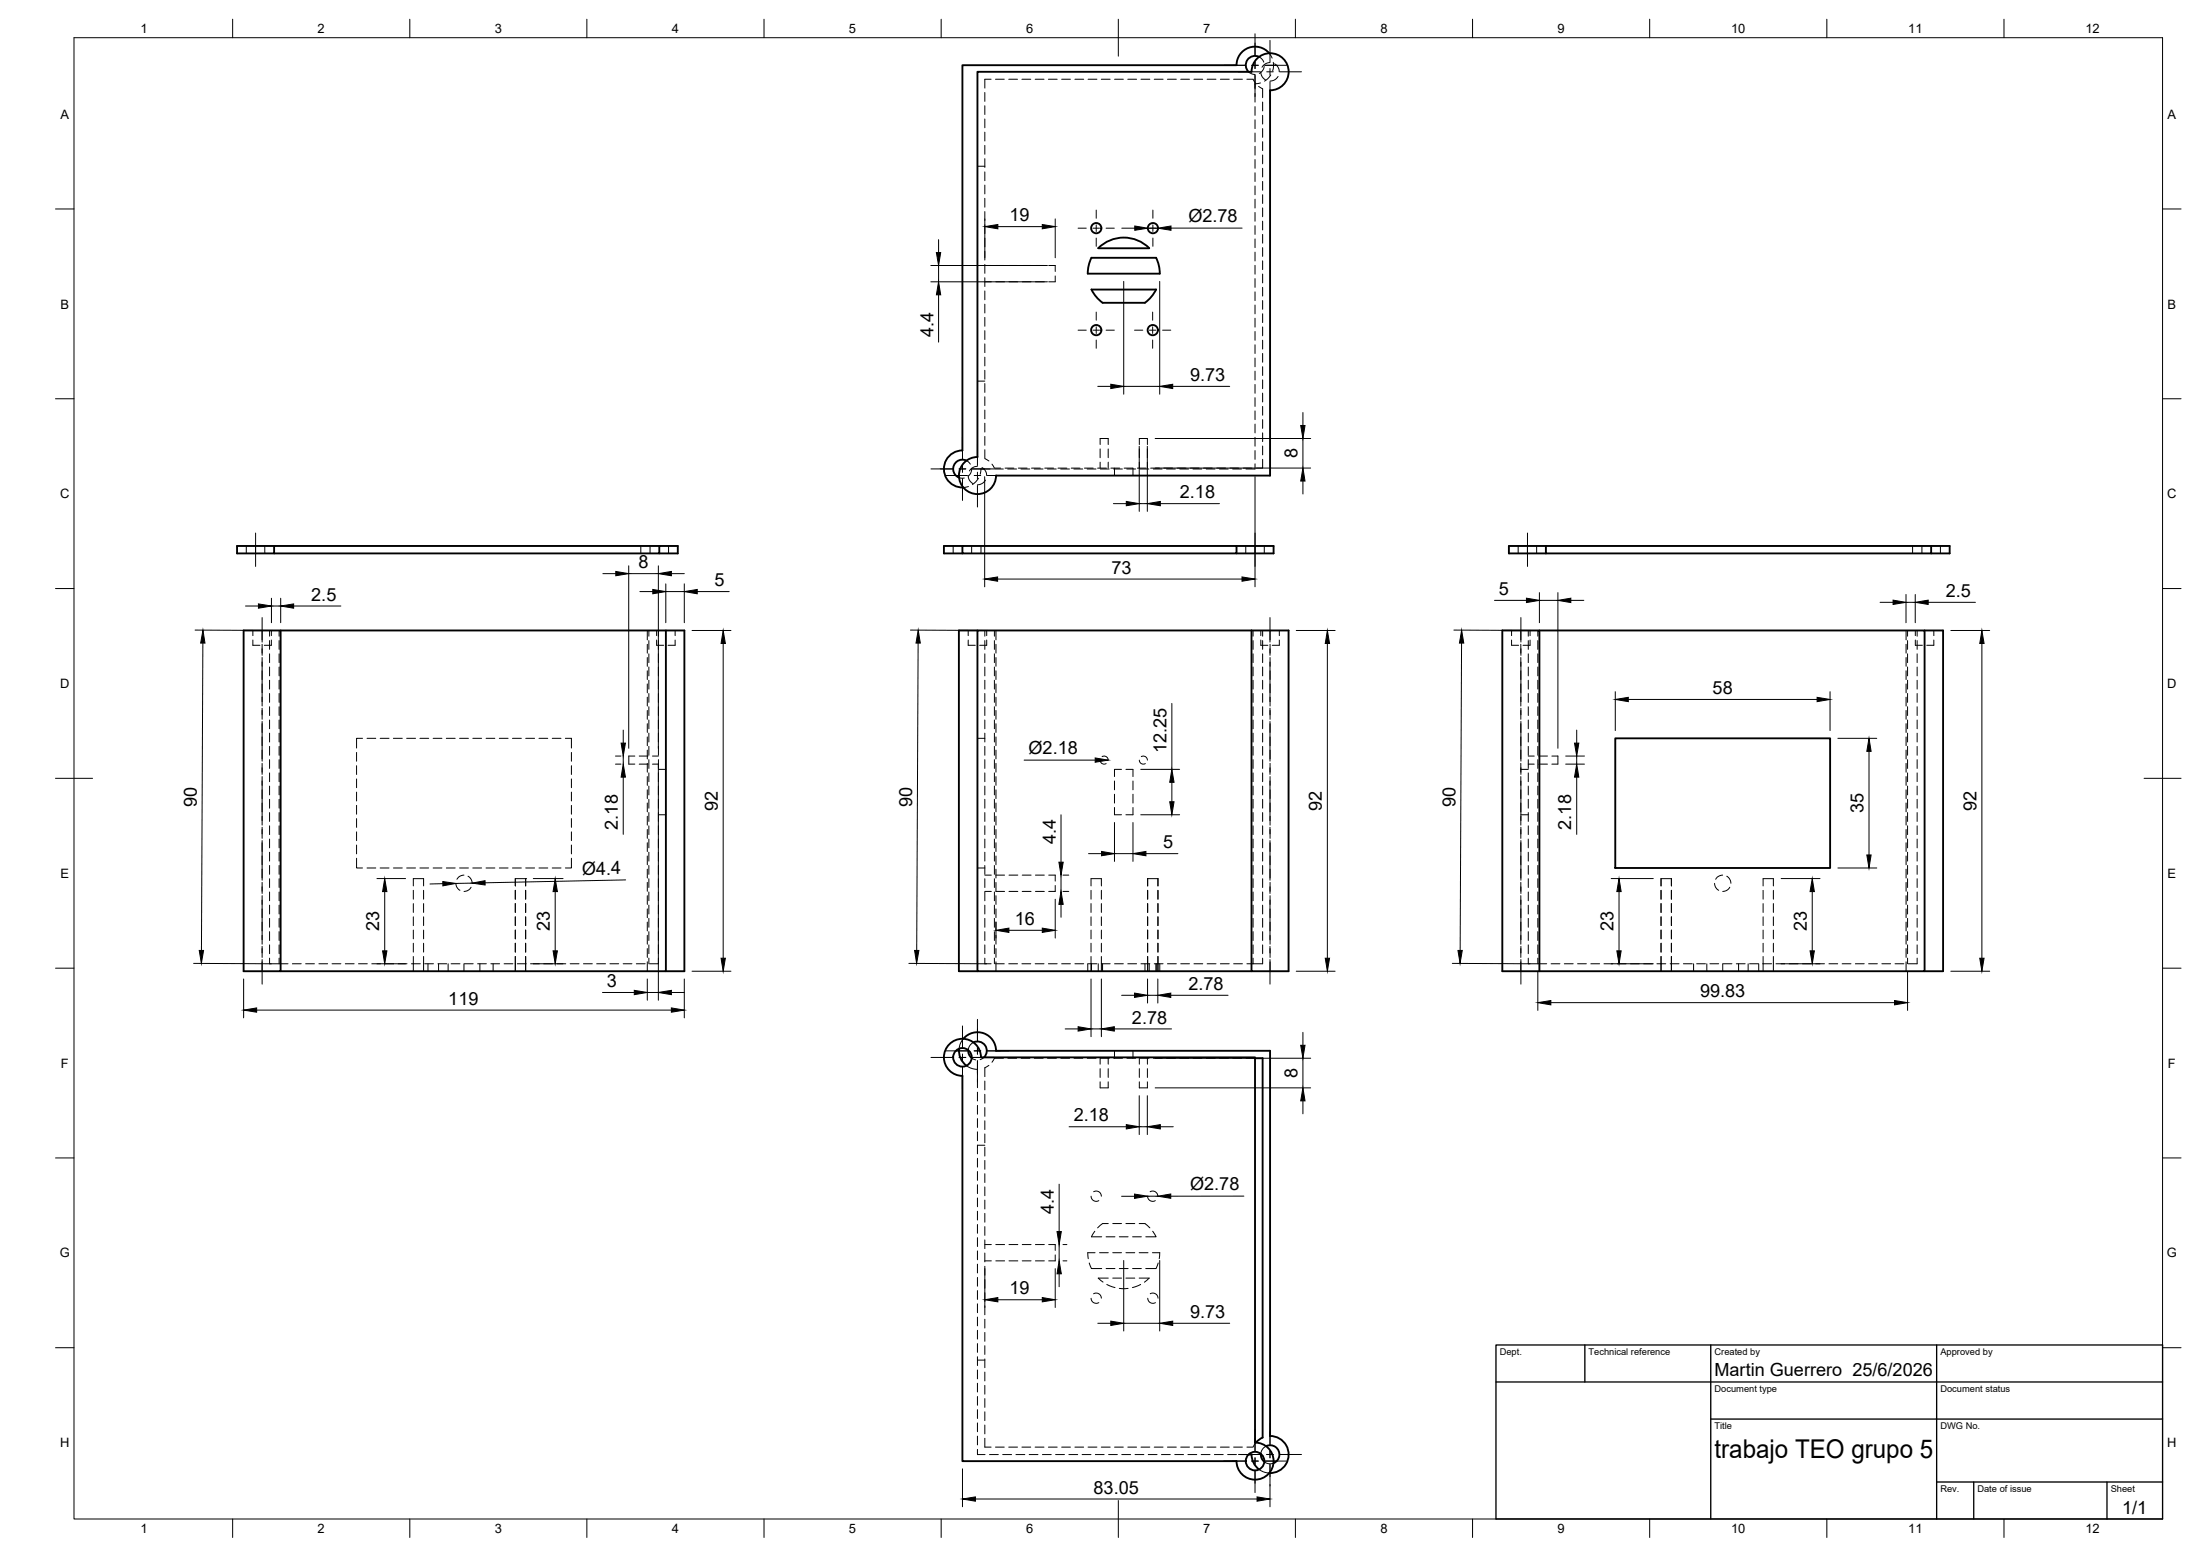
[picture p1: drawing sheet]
<svg xmlns="http://www.w3.org/2000/svg" width="594mm" height="420mm" viewBox="0 0 594 420" stroke-linecap="round" stroke-linejoin="round" font-family="sans-serif">
<!-- layer: Hidden -->
<g fill="none" stroke="#000" stroke-width=".27">
<path d="M337.1 19.4l.8 .5 1 .2M340 15.4l.7 .5 .5 .9M340.5 19.4l.3 1.3 .9 .8M341.4 17.9l-.3 1-1 .9M342.7 14.4l.8 1.3M342.9 16.9l-1.1 .3-1 1M343.8 16.8l.1 1.1-.2 1.3M344.2 17.2l1 1.1 .2 1.1M265.9 25v2.4M265.9 28.6v2.3M265.9 32.1v2.4M265.9 35.7v2.4"/>
<path d="M265.9 39.3v2.4M267.6 21.4h-1.7v2.4M268.8 21.4h2.4M272.4 21.4h2.4M275.9 21.4h2.4M279.5 21.4h2.4M283.1 21.4h2.4M286.7 21.4h2.4M290.3 21.4h2.3M293.8 21.4h2.4M297.4 21.4h2.4M301 21.4h2.3"/>
<path d="M304.5 21.4h2.4M308.1 21.4h2.4M311.7 21.4h2.4M315.3 21.4h2.3M318.8 21.4h2.4M322.4 21.4h2.4M326 21.4h2.4M329.5 21.4h2.4M333.1 21.4h2.4M336.7 21.4h1.7l.6 1.1M338.9 25.2v2.4M338.9 28.8v2.4"/>
<path d="M338.9 32.3v2.4M338.9 35.9v2.4M338.9 39.5v2.4M339.9 23.3l1.1 .7v2.4M340.4 22.4l-1.5 .2v1.4M341 27.6v2.4M341 31.1v2.4M341 34.7v2.4M341 38.3v2.4M343.2 20.3l-.9 1-.8 .6M345.1 20.6l-.8 .9-1.3 .4M263.9 44.9h2"/>
<path d="M265.9 42.8v2.4M265.9 46.4v2.4M265.9 50v2.4M265.9 53.6v2.3M265.9 57.1v2.4M338.9 43.1v2.3M338.9 46.7v2.3M338.9 50.2v2.4M338.9 53.8v2.4M338.9 57.4v2.3M341 41.8v2.4M341 45.4v2.4"/>
<path d="M341 49v2.4M341 52.6v2.3M341 56.1v2.4M341 59.7v2.4M265.9 60.7v2.4M265.9 64.3v2.4M265.9 67.8v2.4M265.9 71.4v2.4M265.9 75v2.4M265.9 78.6v2.3M265.9 71.7h1.8M265.9 76.1h1.8"/>
<path d="M268.9 71.7h2.4M268.9 76.1h2.4M272.5 71.7h2.3M272.5 76.1h2.3M276 71.7h2.4M276 76.1h2.4M279.6 71.7h2.4M279.6 76.1h2.4M283.2 71.7h1.7v1.6M284.9 74.5v1.6h-1.7M338.9 60.9v2.4M338.9 64.5v2.4"/>
<path d="M338.9 68.1v2.4M338.9 71.6v2.4M338.9 75.2v2.4M338.9 78.8v2.4M341 63.3v2.4M341 66.9v2.3M341 70.4v2.4M341 74v2.4M341 77.6v2.3M265.9 82.1v2.4M265.9 85.7v2.4M265.9 89.3v2.4"/>
<path d="M265.9 92.9v2.3M265.9 96.4v2.4M265.9 100v2.4M338.9 82.4v2.4M338.9 85.9v2.4M338.9 89.5v2.4M338.9 93.1v2.4M338.9 96.7v2.3M341 81.2v2.3M341 84.7v2.4M341 88.3v2.4M341 91.9v2.4"/>
<path d="M341 95.4v2.4M341 99v2.4M263.9 102.9h2M265.9 103.6v2.4M265.9 107.1v2.4M265.9 110.7v2.4M265.9 114.3v2.4M265.9 117.9v2.3M338.9 100.2v2.4M338.9 103.8v2.4M338.9 107.4v2.3M338.9 111v2.3"/>
<path d="M338.9 114.5v2.4M338.9 118.1v2.4M341 102.6v2.4M341 106.2v2.3M341 109.7v2.4M341 113.3v2.4M341 116.9v2.4M259 129l1.4 .1M261 124.4l1 .9M261.5 128.4l.3 1.3 .9 .9M261.5 131.4l-1.4 .2M262.4 126.5l-.3 1.3-.6 .8"/>
<path d="M263.9 125.9l-1.1 .3-1 1M264.2 129.1l-1.6 1.8M265.2 126.2l1 1.1 .2 1.1M265.9 121.4v2.4l1.1 .7M266.1 129.6l-.8 .9-1.4 .4M267.4 126.6h-2.5l-.2 1.5M267.9 125.3l.6 1.1h1.7M268.6 126.6h2.3M271.4 126.4h2.4M272.1 126.6h2.4M275 126.4h2.3M275.7 126.6h2.4"/>
<path d="M278.5 126.4h2.4M279.3 126.6h2.4M282.1 126.4h2.4M282.9 126.6h2.3M285.7 126.4h2.4M286.4 126.6h2.4M289.3 126.4h2.3M290 126.6h2.4M292.8 126.4h2.4M293.6 126.6h2.4M296.4 126.4h2.4M297.1 120v-1.6h2.2v1.6"/>
<path d="M297.1 121.2v2.4M297.1 124.8v1.6M297.1 126.6h2.4M299.3 121.2v2.4M299.3 124.8v1.6M300 126.4h2.4M300.7 126.6h2.4M300.9 126.4v2M303.6 126.4h2.3v2M304.3 126.6h2.4M307.1 126.4h2.4M307.7 120v-1.6h2.1v1.6"/>
<path d="M307.7 121.2v2.4M307.7 124.8v1.6M307.8 126.6h2.4M309.8 121.2v2.4M309.8 124.8v1.6M310.7 126.4h2.4M311.4 126.6h2.4M314.3 126.4h2.4M315 126.6h2.4M317.8 126.4h2.4M318.6 126.6h2.4M321.4 126.4h2.4"/>
<path d="M322.1 126.6h2.4M325 126.4h2.4M325.7 126.6h2.4M328.5 126.4h2.4M329.3 126.6h2.4M332.1 126.4h2.4M332.9 126.6h2.3M335.7 126.4h2.4M338.9 121.7v2.3M338.9 125.2v1.4h-2.5M341 124v2.4h-1.7M341 120.4v2.4"/>
<path d="M66.5 147.4v2M69 147.4v2M71.5 147.4v2M173 147.4v2M175.5 147.4v2M180.5 147.4v2M257.4 147.4v2M262.4 147.4v2M264.9 147.4v2M336.4 147.4v2M338.9 147.4v2M341.4 147.4v2"/>
<path d="M410 147.4v2M412.5 147.4v2M415 147.4v2M516.5 147.4v2M519 147.4v2M524 147.4v2M68.3 172.8v1.4h1.9M68.3 170.2v1.4M70.8 170.2v2.6M70.8 174v2.4M70.8 177.5v2.4M72.8 170.2v1.6"/>
<path d="M72.8 173v2.3M72.8 176.6v2.3M73.3 172.8v1.4h-1.9M73.3 170.2v1.4M75.4 170.2v1.6M75.4 173v2.3M75.4 176.6v2.3M174.8 170.2v2.6M174.8 174v2.4M174.8 177.5v2.4M175.2 170.2v1.6M175.2 173v2.3"/>
<path d="M175.2 176.6v2.3M177.3 172.8v1.4h1.9M177.3 170.2v1.4M177.8 170.2v1.6M177.8 173v2.3M177.8 176.6v2.3M182.3 172.8v1.4h-1.9M182.3 170.2v1.4M261.5 172.8v1.4h1.9M261.5 170.2v1.4M265.9 170.2v1.6M265.9 173v2.3"/>
<path d="M265.9 176.6v2.3M266.4 172.8v1.4h-1.9M266.4 170.2v1.4M268.5 170.2v1.6M268.5 173v2.3M268.5 176.6v2.3M268.9 170.2v2.6M268.9 174v2.4M268.9 177.5v2.4M338.4 170.2v1.6M338.4 173v2.3M338.4 176.6v2.3"/>
<path d="M340.5 172.8v1.4h1.9M340.5 170.2v1.4M341 170.2v1.6M341 173v2.3M341 176.6v2.3M343 170.2v2.6M343 174v2.4M343 177.5v2.4M345.5 172.8v1.4h-1.9M345.5 170.2v1.4M408.2 172.8v1.4h1.9M408.2 170.2v1.4"/>
<path d="M410.7 170.2v2.6M410.7 174v2.4M410.7 177.5v2.4M412.7 170.2v1.6M412.7 173v2.3M412.7 176.6v2.3M413.2 172.8v1.4h-1.9M413.2 170.2v1.4M415.3 170.2v1.6M415.3 173v2.3M415.3 176.6v2.3M514.7 170.2v2.6"/>
<path d="M514.7 174v2.4M514.7 177.5v2.4M515.1 170.2v1.6M515.1 173v2.3M515.1 176.6v2.3M517.2 172.8v1.4h1.9M517.2 170.2v1.4M517.7 170.2v1.6M517.7 173v2.3M517.7 176.6v2.3M522.2 172.8v1.4h-1.9M522.2 170.2v1.4"/>
<path d="M70.8 181.1v2.4M70.8 184.7v2.4M70.8 188.3v2.3M70.8 191.8v2.4M70.8 195.4v2.4M70.8 199v2.4M72.8 180.1v2.4M72.8 183.7v2.4M72.8 187.3v2.4M72.8 190.8v2.4M72.8 194.4v2.4M72.8 198v2.4"/>
<path d="M75.4 180.1v2.4M75.4 183.7v2.4M75.4 187.3v2.4M75.4 190.8v2.4M75.4 194.4v2.4M75.4 198v2.4M97.9 199.4h-1.6v2.6M99.1 199.4h2.4M102.7 199.4h2.4M106.2 199.4h2.4M109.8 199.4h2.4M113.4 199.4h2.4"/>
<path d="M117 199.4h2.3M120.5 199.4h2.4M124.1 199.4h2.4M127.7 199.4h2.3M131.3 199.4h2.3M134.8 199.4h2.4M138.4 199.4h2.4M142 199.4h2.4M145.5 199.4h2.4M149.1 199.4h2.4M152.7 199.4h1.6v2.6M174.8 181.1v2.4"/>
<path d="M174.8 184.7v2.4M174.8 188.3v2.3M174.8 191.8v2.4M174.8 195.4v2.4M174.8 199v2.4M175.2 180.1v2.4M175.2 183.7v2.4M175.2 187.3v2.4M175.2 190.8v2.4M175.2 194.4v2.4M175.2 198v2.4M177.8 180.1v2.4"/>
<path d="M177.8 183.7v2.4M177.8 187.3v2.4M177.8 190.8v2.4M177.8 194.4v2.4M177.8 198v2.4M263.9 199.4h2M265.9 180.1v2.4M265.9 183.7v2.4M265.9 187.3v2.4M265.9 190.8v2.4M265.9 194.4v2.4M265.9 198v2.4"/>
<path d="M268.5 180.1v2.4M268.5 183.7v2.4M268.5 187.3v2.4M268.5 190.8v2.4M268.5 194.4v2.4M268.5 198v2.4M268.9 181.1v2.4M268.9 184.7v2.4M268.9 188.3v2.3M268.9 191.8v2.4M268.9 195.4v2.4M268.9 199v2.4"/>
<path d="M338.4 180.1v2.4M338.4 183.7v2.4M338.4 187.3v2.4M338.4 190.8v2.4M338.4 194.4v2.4M338.4 198v2.4M341 180.1v2.4M341 183.7v2.4M341 187.3v2.4M341 190.8v2.4M341 194.4v2.4M341 198v2.4"/>
<path d="M343 181.1v2.4M343 184.7v2.4M343 188.3v2.3M343 191.8v2.4M343 195.4v2.4M343 199v2.4M410.7 181.1v2.4M410.7 184.7v2.4M410.7 188.3v2.3M410.7 191.8v2.4M410.7 195.4v2.4M410.7 199v2.4"/>
<path d="M412.7 180.1v2.4M412.7 183.7v2.4M412.7 187.3v2.4M412.7 190.8v2.4M412.7 194.4v2.4M412.7 198v2.4M415.3 180.1v2.4M415.3 183.7v2.4M415.3 187.3v2.4M415.3 190.8v2.4M415.3 194.4v2.4M415.3 198v2.4"/>
<path d="M514.7 181.1v2.4M514.7 184.7v2.4M514.7 188.3v2.3M514.7 191.8v2.4M514.7 195.4v2.4M514.7 199v2.4M515.1 180.1v2.4M515.1 183.7v2.4M515.1 187.3v2.4M515.1 190.8v2.4M515.1 194.4v2.4M515.1 198v2.4"/>
<path d="M517.7 180.1v2.4M517.7 183.7v2.4M517.7 187.3v2.4M517.7 190.8v2.4M517.7 194.4v2.4M517.7 198v2.4M70.8 202.5v2.4M70.8 206.1v2.4M70.8 209.7v2.4M70.8 213.3v2.3M70.8 216.8v2.4M72.8 201.5v2.4"/>
<path d="M72.8 205.1v2.4M72.8 208.7v2.4M72.8 212.3v2.4M72.8 215.8v2.4M72.8 219.4v2.4M75.4 201.5v2.4M75.4 205.1v2.4M75.4 208.7v2.4M75.4 212.3v2.4M75.4 215.8v2.4M75.4 219.4v2.4M96.3 203.2v2.3"/>
<path d="M96.3 206.8v2.3M96.3 210.3v2.4M96.3 213.9v2.4M96.3 217.5v2.4M154.3 203.2v2.3M154.3 206.8v2.3M154.3 210.3v2.4M154.3 213.9v2.4M154.3 217.5v2.4M171.4 204.2h-1.6v2.1h1.6M172.6 204.2h2.4M172.6 206.3h2.4"/>
<path d="M174.8 202.5v2.4M174.8 206.1v2.4M174.8 209.7v2.4M174.8 213.3v2.3M174.8 216.8v2.4M175.2 201.5v2.4M175.2 205.1v2.4M175.2 208.7v2.4M175.2 212.3v2.4M175.2 215.8v2.4M175.2 219.4v2.4M176.2 204.2h1.6"/>
<path d="M176.2 206.3h1.6M177.8 207.8h2M177.8 201.5v2.4M177.8 205.1v2.4M177.8 208.7v2.4M177.8 212.3v2.4M177.8 215.8v2.4M177.8 219.4v2.4M265.9 201.5v2.4M265.9 205.1v2.4M265.9 208.7v2.4M265.9 212.3v2.4"/>
<path d="M265.9 215.8v2.4M265.9 219.4v2.4M268.5 201.5v2.4M268.5 205.1v2.4M268.5 208.7v2.4M268.5 212.3v2.4M268.5 215.8v2.4M268.5 219.4v2.4M268.9 202.5v2.4M268.9 206.1v2.4M268.9 209.7v2.4M268.9 213.3v2.3"/>
<path d="M268.9 216.8v2.4M297.1 205.3a1.08 1.08 0 0 0 1.6 .9M297.6 204.3a1.1 1.1 0 0 1 1.7 1M300.9 210.9v2.4M300.9 214.5v2.4M300.9 218v2h2M302.9 207.8h-2v1.9M304 207.8h1.9v1.9M305.9 218v2h-1.9M305.9 210.9v2.4M305.9 214.5v2.4M307.7 205.3a1.08 1.08 0 0 0 1.6 .9"/>
<path d="M308.2 204.3a1.1 1.1 0 0 1 1.6 1M338.4 201.5v2.4M338.4 205.1v2.4M338.4 208.7v2.4M338.4 212.3v2.4M338.4 215.8v2.4M338.4 219.4v2.4M341 201.5v2.4M341 205.1v2.4M341 208.7v2.4M341 212.3v2.4M341 215.8v2.4"/>
<path d="M341 219.4v2.4M343 202.5v2.4M343 206.1v2.4M343 209.7v2.4M343 213.3v2.3M343 216.8v2.4M410.7 207.8h2M410.7 202.5v2.4M410.7 206.1v2.4M410.7 209.7v2.4M410.7 213.3v2.3M410.7 216.8v2.4"/>
<path d="M412.7 201.5v2.4M412.7 205.1v2.4M412.7 208.7v2.4M412.7 212.3v2.4M412.7 215.8v2.4M412.7 219.4v2.4M412.7 204.2h1.6M412.7 206.3h1.6M415.3 201.5v2.4M415.3 205.1v2.4M415.3 208.7v2.4M415.3 212.3v2.4"/>
<path d="M415.3 215.8v2.4M415.3 219.4v2.4M415.5 204.2h2.4M415.5 206.3h2.4M419.1 204.2h1.6v2.1h-1.6M514.7 202.5v2.4M514.7 206.1v2.4M514.7 209.7v2.4M514.7 213.3v2.3M514.7 216.8v2.4M515.1 201.5v2.4M515.1 205.1v2.4"/>
<path d="M515.1 208.7v2.4M515.1 212.3v2.4M515.1 215.8v2.4M515.1 219.4v2.4M517.7 201.5v2.4M517.7 205.1v2.4M517.7 208.7v2.4M517.7 212.3v2.4M517.7 215.8v2.4M517.7 219.4v2.4M70.8 220.4v2.4M70.8 224v2.4"/>
<path d="M70.8 227.6v2.3M70.8 231.1v2.4M70.8 234.7v2.4M70.8 238.3v2.4M72.8 223v2.4M72.8 226.6v2.3M72.8 230.1v2.4M72.8 233.7v2.4M72.8 237.3v2.3M75.4 223v2.4M75.4 226.6v2.3M75.4 230.1v2.4"/>
<path d="M75.4 233.7v2.4M75.4 237.3v2.3M96.3 231.8v2.6h1.6M96.3 221v2.4M96.3 224.6v2.4M96.3 228.2v2.4M99.1 234.4h2.4M102.7 234.4h2.4M106.2 234.4h2.4M109.8 234.4h2.4M111.6 239.2v-1.9h2.8v1.9M113.4 234.4h2.4"/>
<path d="M117 234.4h2.3M120.5 234.4h2.4M123.1 238.5l.2 1 .9 .9M124.1 234.4h2.4M125.3 236.3l-1.1 .3-.8 .8M126.4 236.6l.7 .7 .4 1.2M127.2 239.6l-.6 .7-1.3 .4M127.7 234.4h2.3M131.3 234.4h2.3M134.8 234.4h2.4M138.4 234.4h2.4M141.9 237.3h.1"/>
<path d="M141.9 237.3v1.9v-1.9h-2.8v1.9M142 234.4h2.4M145.5 234.4h2.4M149.1 234.4h2.4M154.3 231.8v2.6h-1.6M154.3 221v2.4M154.3 224.6v2.4M154.3 228.2v2.4M174.8 220.4v2.4M174.8 224v2.4M174.8 227.6v2.3M174.8 231.1v2.4"/>
<path d="M174.8 234.7v2.4M174.8 238.3v2.4M175.2 223v2.4M175.2 226.6v2.3M175.2 230.1v2.4M175.2 233.7v2.4M175.2 237.3v2.3M177.8 220h2M177.8 223v2.4M177.8 226.6v2.3M177.8 230.1v2.4M177.8 233.7v2.4"/>
<path d="M177.8 237.3v2.3M263.9 234.4h2M265.9 223v2.4M265.9 226.6v2.3M265.9 230.1v2.4M265.9 233.7v2.4M265.9 237.3v2.3M265.9 236.3h1.8M268.5 223v2.4M268.5 226.6v2.3M268.5 230.1v2.4M268.5 233.7v2.4"/>
<path d="M268.5 237.3v2.3M268.9 236.3h2.4M268.9 220.4v2.4M268.9 224v2.4M268.9 227.6v2.3M268.9 231.1v2.4M268.9 234.7v2.4M268.9 238.3v2.4M272.5 236.3h2.3M276 236.3h2.4M279.6 236.3h2.4M283.2 236.3h1.7v1.6"/>
<path d="M284.9 239.1v1.6h-1.7M294.6 239.2v-1.9h2.8v1.9M309.9 237.3v1.9M309.9 237.3h2.8v1.9M312.7 237.3v1.9M338.4 223v2.4M338.4 226.6v2.3M338.4 230.1v2.4M338.4 233.7v2.4M338.4 237.3v2.3M341 223v2.4M341 226.6v2.3"/>
<path d="M341 230.1v2.4M341 233.7v2.4M341 237.3v2.3M343 220.4v2.4M343 224v2.4M343 227.6v2.3M343 231.1v2.4M343 234.7v2.4M343 238.3v2.4M410.7 220h2M410.7 220.4v2.4M410.7 224v2.4"/>
<path d="M410.7 227.6v2.3M410.7 231.1v2.4M410.7 234.7v2.4M410.7 238.3v2.4M412.7 223v2.4M412.7 226.6v2.3M412.7 230.1v2.4M412.7 233.7v2.4M412.7 237.3v2.3M415.3 223v2.4M415.3 226.6v2.3M415.3 230.1v2.4"/>
<path d="M415.3 233.7v2.4M415.3 237.3v2.3M451.3 237.3h-2.8v1.9M451.3 237.3v1.9zM463 238.5l.2 1 .9 .9M465.2 236.3l-1.1 .3-.8 .8M466.3 236.6l.7 .7 .4 1.2M467.1 239.6l-.6 .7-1.3 .4M476.1 239.2v-1.9h2.8v1.9M514.7 220.4v2.4M514.7 224v2.4M514.7 227.6v2.3"/>
<path d="M514.7 231.1v2.4M514.7 234.7v2.4M514.7 238.3v2.4M515.1 223v2.4M515.1 226.6v2.3M515.1 230.1v2.4M515.1 233.7v2.4M515.1 237.3v2.3M517.7 223v2.4M517.7 226.6v2.3M517.7 230.1v2.4M517.7 233.7v2.4"/>
<path d="M517.7 237.3v2.3M70.8 241.9v2.3M70.8 245.4v2.4M70.8 249v2.4M70.8 252.6v2.4M70.8 256.1v2.4M70.8 259.7v2.6M72.8 258.7v1.5h5M72.8 240.9v2.3M72.8 244.4v2.4M72.8 248v2.4M72.8 251.6v2.4"/>
<path d="M72.8 255.1v2.4M75.4 240.9v2.3M75.4 244.4v2.4M75.4 248v2.4M75.4 251.6v2.4M75.4 255.1v2.4M75.4 258.7v1.5M111.6 240.4v2.4M111.6 244v2.4M111.6 247.6v2.3M111.6 251.1v2.4M111.6 254.7v2.4"/>
<path d="M111.6 258.3v4M114.4 240.4v2.4M114.4 244v2.4M114.4 247.6v2.3M114.4 251.1v2.4M114.4 254.7v2.4M114.4 258.3v4M139.1 240.4v2.4M139.1 244v2.4M139.1 247.6v2.3M139.1 251.1v2.4M139.1 254.7v2.4"/>
<path d="M139.1 258.3v4M141.9 240.4v2.4M141.9 244v2.4M141.9 247.6v2.3M141.9 251.1v2.4M141.9 254.7v2.4M141.9 258.3v4M174.8 241.9v2.3M174.8 245.4v2.4M174.8 249v2.4M174.8 252.6v2.4M174.8 256.1v2.4"/>
<path d="M174.8 259.7v2.6M175.2 240.9v2.3M175.2 244.4v2.4M175.2 248v2.4M175.2 251.6v2.4M175.2 255.1v2.4M175.2 258.7v1.5M177.8 258.7v1.5h-2.4M177.8 240.9v2.3M177.8 244.4v2.4M177.8 248v2.4M177.8 251.6v2.4"/>
<path d="M177.8 255.1v2.4M265.9 258.7v1.5h1.7M265.9 240.9v2.3M265.9 244.4v2.4M265.9 248v2.4M265.9 251.6v2.4M265.9 255.1v2.4M265.9 240.7h1.8M268.5 240.9v2.3M268.5 244.4v2.4M268.5 248v2.4M268.5 251.6v2.4"/>
<path d="M268.5 255.1v2.4M268.5 258.7v1.5M268.9 240.7h2.4M268.9 241.9v2.3M268.9 245.4v2.4M268.9 249v2.4M268.9 252.6v2.4M268.9 256.1v2.4M268.9 259.7v2.6M272.5 240.7h2.3M276 240.7h2.4M279.6 240.7h2.4"/>
<path d="M294.6 240.4v2.4M294.6 244v2.4M294.6 247.6v2.3M294.6 251.1v2.4M294.6 254.7v2.4M294.6 258.3v4M297.4 240.4v2.4M297.4 244v2.4M297.4 247.6v2.3M297.4 251.1v2.4M297.4 254.7v2.4M297.4 258.3v4"/>
<path d="M309.9 240.4v2.4M309.9 244v2.4M309.9 247.6v2.3M309.9 251.1v2.4M309.9 254.7v2.4M309.9 258.3v4M312.7 240.4v2.4M312.7 244v2.4M312.7 247.6v2.3M312.7 251.1v2.4M312.7 254.7v2.4M312.7 258.3v4"/>
<path d="M338.4 240.9v2.3M338.4 244.4v2.4M338.4 248v2.4M338.4 251.6v2.4M338.4 255.1v2.4M338.4 258.7v1.5M341 258.7v1.5h-2.6M341 240.9v2.3M341 244.4v2.4M341 248v2.4M341 251.6v2.4M341 255.1v2.4"/>
<path d="M343 241.9v2.3M343 245.4v2.4M343 249v2.4M343 252.6v2.4M343 256.1v2.4M343 259.7v2.6M410.7 241.9v2.3M410.7 245.4v2.4M410.7 249v2.4M410.7 252.6v2.4M410.7 256.1v2.4M410.7 259.7v2.6"/>
<path d="M412.7 258.7v1.5h5M412.7 240.9v2.3M412.7 244.4v2.4M412.7 248v2.4M412.7 251.6v2.4M412.7 255.1v2.4M415.3 240.9v2.3M415.3 244.4v2.4M415.3 248v2.4M415.3 251.6v2.4M415.3 255.1v2.4M415.3 258.7v1.5"/>
<path d="M448.5 240.4v2.4M448.5 244v2.4M448.5 247.6v2.3M448.5 251.1v2.4M448.5 254.7v2.4M448.5 258.3v4M451.3 240.4v2.4M451.3 244v2.4M451.3 247.6v2.3M451.3 251.1v2.4M451.3 254.7v2.4M451.3 258.3v4"/>
<path d="M476.1 240.4v2.4M476.1 244v2.4M476.1 247.6v2.3M476.1 251.1v2.4M476.1 254.7v2.4M476.1 258.3v4M478.9 240.4v2.4M478.9 244v2.4M478.9 247.6v2.3M478.9 251.1v2.4M478.9 254.7v2.4M478.9 258.3v4"/>
<path d="M514.7 241.9v2.3M514.7 245.4v2.4M514.7 249v2.4M514.7 252.6v2.4M514.7 256.1v2.4M514.7 259.7v2.6M515.1 240.9v2.3M515.1 244.4v2.4M515.1 248v2.4M515.1 251.6v2.4M515.1 255.1v2.4M515.1 258.7v1.5"/>
<path d="M517.7 258.7v1.5h-2.4M517.7 240.9v2.3M517.7 244.4v2.4M517.7 248v2.4M517.7 251.6v2.4M517.7 255.1v2.4M79 260.2h2.3M82.5 260.2h2.4M86.1 260.2h2.4M89.7 260.2h2.4M93.2 260.2h2.4M96.8 260.2h2.4"/>
<path d="M100.4 260.2h2.4M104 260.2h2.3M107.5 260.2h2.4M111.1 260.2h2.4M114.7 260.2h2.4M115.6 260.2v2.1M118.3 260.2h2.3M118.4 260.2v2.1M121 260.2v2.1M121.8 260.2h2.4M125.3 260.2v2.1M125.4 260.2h2.4"/>
<path d="M129 260.2h2.3M129.6 260.2v2.1M132.5 260.2h2.4M133.2 260.2v2.1M136.1 260.2h2.4M139.7 260.2h2.4M143.3 260.2h2.3M146.8 260.2h2.4M150.4 260.2h2.4M154 260.2h2.4M157.5 260.2h2.4M161.1 260.2h2.4"/>
<path d="M164.7 260.2h2.4M168.3 260.2h2.3M171.8 260.2h2.4M268.8 260.2h2.4M272.4 260.2h2.4M275.9 260.2h2.4M279.5 260.2h2.4M283.1 260.2h2.4M286.7 260.2h2.4M290.3 260.2h2.3M293.7 260.2v2.1M293.8 260.2h2.4"/>
<path d="M294.7 260.2v2.1M296.6 260.2v2.1M297.4 260.2h2.4M297.7 260.2v2.1M301 260.2h2.3M304.5 260.2h2.4M308.1 260.2h2.4M309.2 260.2v2.1M310.3 260.2v2.1M311.7 260.2h2.4M312.2 260.2v2.1M313.2 260.2v2.1"/>
<path d="M315.3 260.2h2.3M318.8 260.2h2.4M322.4 260.2h2.4M326 260.2h2.4M329.5 260.2h2.4M333.1 260.2h2.4M336.7 260.2h1.7M418.8 260.2h2.4M422.4 260.2h2.4M426 260.2h2.4M429.6 260.2h2.3M433.1 260.2h2.4"/>
<path d="M436.7 260.2h2.4M440.3 260.2h2.4M443.9 260.2h2.3M447.4 260.2h2.4M451 260.2h2.4M454.6 260.2h2.4M457.3 260.2v2.1M458.2 260.2h2.3M460.9 260.2v2.1M461.7 260.2h2.4M465.2 260.2v2.1M465.3 260.2h2.4"/>
<path d="M468.9 260.2h2.4M469.5 260.2v2.1M472.1 260.2v2.1M472.4 260.2h2.4M474.9 260.2v2.1M476 260.2h2.4M479.6 260.2h2.4M483.2 260.2h2.3M486.7 260.2h2.4M490.3 260.2h2.4M493.9 260.2h2.4M497.4 260.2h2.4"/>
<path d="M501 260.2h2.4M504.6 260.2h2.4M508.2 260.2h2.3M511.7 260.2h2.4M260.1 280.5l-.9 1.5-.2 1.2M261 287.8l1.1 .6 1.8 .4v1.4M262.4 285.7l1.1 .5M262.8 281.5l-.9 .8-.4 1.3M263.9 291.3v2.4M263.9 294.9v2.4M263.9 298.5v2.4M265.7 285.5l-1 .6"/>
<path d="M265.9 291.9v2.4M265.9 295.5v2.4M265.9 299.1v2.3M267 287.7l-1.1 .6v2.4M271 285.8h-2.5l-.6 1M272.2 285.8h2.3M275.7 285.8h2.4M279.3 285.8h2.4M282.9 285.8h2.4M286.4 285.8h2.4M290 285.8h2.4M293.6 285.8h2.4"/>
<path d="M297.1 292.1v1.7h2.2v-1.7M297.1 285.8v1.6M297.1 288.6v2.3M297.2 285.8h2.4M299.3 285.8v1.6M299.3 288.6v2.3M300.7 285.8h2.4M300.9 283.7v2.1M304.3 285.8h2.4M305.9 283.7v2.1M307.7 292.1v1.7h2.1v-1.7M307.7 285.8v1.6"/>
<path d="M307.7 288.6v2.3M307.9 285.8h2.4M309.8 285.8v1.6M309.8 288.6v2.3M311.4 285.8h2.4M315 285.8h2.4M318.6 285.8h2.4M322.2 285.8h2.3M325.8 285.8h2.3M329.3 285.8h2.4M332.9 285.8h2.4M336.5 285.8h2.4"/>
<path d="M263.9 302v2.4M263.9 305.6v2.4M263.9 309.2v2.4M263.9 312.8v2.4M263.9 316.3v2.4M263.9 319.9v2.4M263.9 309.2h2M265.9 302.6v2.4M265.9 306.2v2.4M265.9 309.8v2.4M265.9 313.4v2.3M265.9 316.9v2.4"/>
<path d="M263.9 323.5v2.4M263.9 327.1v2.3M263.9 330.6v2.4M263.9 334.2v2.4M263.9 337.8v2.4M265.9 320.5v2.4M265.9 324.1v2.4M265.9 327.6v2.4M265.9 331.2v2.4M265.9 334.8v2.4M265.9 338.3v2.4M265.9 336.1h1.8"/>
<path d="M268.9 336.1h2.4M272.5 336.1h2.3M276 336.1h2.4M279.6 336.1h2.4M283.2 336.1h1.7v1.6M284.9 338.9v1.6h-1.7M294.6 323a1.36 1.36 0 0 0 2.1 1.2M295.3 321.8a1.4 1.4 0 0 1 2.1 1.2M295.6 332.5l-.9 1.5h2.8M295.7 338.3h-2l.2 1.6M296.9 338.3h2.4M298.7 334h2.4"/>
<path d="M299.3 330.4h-1.6l-1.3 1.2M300.5 330.4h2.4M300.5 338.3h2.4M302.3 334h2.3M304 330.4h2.4M304 338.3h2.4M305.8 334h2.4M307.6 330.4h1.6l1.3 1.2M307.6 338.3h2.4M309.9 323a1.38 1.38 0 0 0 2.1 1.2M310.6 321.8a1.38 1.38 0 0 1 2.1 1.2M311.2 338.3h2l-.2 1.6"/>
<path d="M311.3 332.5l.9 1.5h-2.8M263.9 341.4v2.3M263.9 344.9v2.4M263.9 348.5v2.4M263.9 352.1v2.4M263.9 355.6v2.4M263.9 359.2v2.4M265.9 341.9v2.4M265.9 345.5v2.4M265.9 349.1v2.4M265.9 352.6v2.4M265.9 356.2v2.4"/>
<path d="M265.9 359.8v2.4M265.9 340.5h1.8M268.9 340.5h2.4M272.5 340.5h2.3M276 340.5h2.4M279.6 340.5h2.4M294.1 341l.6 1.5h2.8M294.6 350.6a1.38 1.38 0 0 0 2.1 1.1M295.3 349.4a1.4 1.4 0 0 1 2.1 1.1M298.7 342.5h2.4M298.9 346.8l2.2 .9M299.3 345.1h-2.7l1.3 1.1"/>
<path d="M300.5 345.1h2.4M302.3 347.9h2.3M302.3 342.5h2.3M304 345.1h2.4M305.8 342.5h2.4M307.6 345.1h2.7l-1.3 1.1M308 346.8l-2.2 .9M309.9 350.6a1.38 1.38 0 0 0 2.1 1.1M310.6 349.4a1.4 1.4 0 0 1 2.1 1.1M312.8 341l-.6 1.5h-2.8M263.9 362.8v2.4M263.9 366.4v2.3"/>
<path d="M263.9 369.9v2.4M263.9 373.5v2.4M263.9 377.1v2.4M263.9 367.3h2M265.9 363.4v2.3M265.9 366.9v2.4M265.9 370.5v2.4M265.9 374.1v2.4M265.9 377.7v2.3M263.9 380.6v2.4M263.9 384.2v2.4M263.9 387.8v2.4"/>
<path d="M263.9 391.4v1.4h2.1M265.9 381.2v2.4M265.9 384.8v2.4M265.9 388.4v2.4h1.7M267.2 392.8h2.4M268.8 390.8h2.4M270.8 392.8h2.4M272.4 390.8h2.4M274.3 392.8h2.4M275.9 390.8h2.4M277.9 392.8h2.4M279.5 390.8h2.4"/>
<path d="M281.5 392.8h2.4M283.1 390.8h2.4M285.1 392.8h2.3M286.7 390.8h2.4M288.6 392.8h2.4M290.3 390.8h2.3M292.2 392.8h2.4M293.8 390.8h2.4M295.8 392.8h2.4M297.4 390.8h2.4M299.4 392.8h2.3M301 390.8h2.3"/>
<path d="M302.9 392.8h2.4M304.5 390.8h2.4M306.5 392.8h2.4M308.1 390.8h2.4M310.1 392.8h2.3M311.7 390.8h2.4M313.6 392.8h2.4M315.3 390.8h2.3M317.2 392.8h2.4M318.8 390.8h2.4M320.8 392.8h2.4M322.4 390.8h2.4"/>
<path d="M324.4 392.8h2.3M326 390.8h2.4M327.9 392.8h2.4M329.5 390.8h2.4M331.5 392.8h2.4M333.1 390.8h2.4M335.1 392.8h2M339.1 389.6l-.7 1.2h-1.7M340 396.8l1 .6 1.7 .4M341.4 394.7l1.2 .5 1.3-.1M341.9 390.5l-1 .9-.4 1.2"/>
</g>
<!-- layer: Visible -->
<g fill="none" stroke="#000" stroke-width=".51">
<path d="M263.9 19.4h74.1a5 5 0 0 1 5-5 5 5 0 0 1 5 5 5 5 0 0 1-5 5v104h-74a5 5 0 0 1-5 5 5 5 0 0 1-5-5 5 5 0 0 1 4.9-5zM340 15.3a2.51 2.51 0 0 0-3.1 .9 2.51 2.51 0 0 0 .2 3.2M342.7 14.4a5 5 0 0 0-5.5-1.5 5 5 0 0 0-3.3 4.7h-74v104a5 5 0 0 0-5 5.2 5 5 0 0 0 5.2 4.8M293.7 73.9h19.5M293.7 73.9l.2-1.9 .8-2.4h17.5l.7 1.8 .3 2.5M294.7 78.2h17.5l-1.1 1.7-1.9 1.8h-11.5l-1.5-1.3zM296.6 67a9.7 9.7 0 0 1 13.7 0zM261 124.4a2.51 2.51 0 0 0-3.4 1.2 2.51 2.51 0 0 0 1.4 3.4M74 149.4h104v-2h5v2h-5M74 147.4h-10v2h10v-2h104M259.9 147.4h74v2h-74zM259.9 147.4h-5v2h5"/>
<path d="M333.9 147.4h10v2h-10M417.4 147.4h104.1v2h-104.1zM417.4 147.4h-9.9v2h9.9M521.5 147.4h5v2h-5M65.8 170.2h10v92.1h-10zM75.8 170.2h104v92.1h-104M179.8 170.2h5v92.1h-5M263.9 170.2h-5v92.1h5M337.9 170.2h10.1v92.1h-10.1zM337.9 170.2h-74v92.1h74M405.7 170.2h10v92.1h-10zM415.7 170.2h104v92.1h-104"/>
<path d="M519.7 170.2h5v92.1h-5M436.2 199.4h58v35h-58zM256.7 281.7a5 5 0 0 1 5.3-.7 5 5 0 0 1 2.9 4.5h74v104a5 5 0 0 1 5 5 5 5 0 0 1-5 5 5 5 0 0 1-5-5h-74v-104a5 5 0 0 1-4.7-3.3 5 5 0 0 1 1.5-5.5zM259 283.2a5 5 0 0 0 2 4.6M260.1 280.5a5 5 0 0 1 5.6-1.5 5 5 0 0 1 3.2 4.7h74.1v104.1a5 5 0 0 1 5 5.1 5 5 0 0 1-5.3 4.9M261.5 283.5l.1 1 .8 1.2M262.9 281.5a2.51 2.51 0 0 1 3.1 .8 2.51 2.51 0 0 1-.3 3.2M338.9 285.8h2.1v102.4M337.1 392.8h.9l.1 1.3 .6 1.2 1.3 1.5M340.5 392.6l.1 .9 .8 1.2M341 388.2l-1.9 1.3M341.9 390.5a2.51 2.51 0 0 1 3.4 1.3 2.51 2.51 0 0 1-1.4 3.3"/>
<circle cx="296" cy="61.6" r="1.39"/>
<circle cx="311.3" cy="61.6" r="1.39"/>
<circle cx="296" cy="89.1" r="1.39"/>
<circle cx="311.3" cy="89.1" r="1.39"/>
<circle cx="259.9" cy="285.5" r="2.51"/>
<circle cx="338.9" cy="394.5" r="2.51"/>
</g>
<!-- layer: BORDER -->
<g fill="none" stroke="#000" stroke-width=".27">
<path d="M20 10.2h564v400h-564zM62.8 5.2v5M110.7 5.2v5M158.5 5.2v5M206.3 5.2v5M254.1 5.2v5M302 5.2v10M349.8 5.2v5M397.6 5.2v5M445.5 5.2v5M493.3 5.2v5M541.1 5.2v5"/>
<path d="M15 56.4h5M584 56.4h5M15 107.7h5M584 107.7h5M15 158.9h5M584 158.9h5M15 210.2h10M579 210.2h10M15 261.4h5M584 261.4h5M15 312.7h5M584 312.7h5"/>
<path d="M15 363.9h5M584 363.9h5M62.8 410.2v5M110.7 410.2v5M158.5 410.2v5M206.3 410.2v5M254.1 410.2v5M302 405.2v10M349.8 410.2v5M397.6 410.2v5M445.5 410.2v5M493.3 410.2v5"/>
<path d="M541.1 410.2v5"/>
</g>
<!-- layer: TITLEBLOCK -->
<path d="M404 363.2h180v47h-180zM404 373.2h180M428 363.2v10M462 363.2v47M523 363.2v47M462 383.2h122M523 400.2h61M533 400.2v10M569 400.2v10" fill="none" stroke="#000" stroke-width=".36"/>
<!-- layer: Smart Centers -->
<g fill="none" stroke="#000" stroke-width=".27">
<path d="M330.4 17.6h5.8M334.4 19.4h5.9M338 17.6h1.8M338.9 9.1v5.8M338.9 16.7v1.8M341.6 17.6h5.8M342.1 19.4h1.7M342.9 10.9v5.8M342.9 18.5v1.8M345.6 19.4h5.9M338.9 20.3v5.8M342.9 22.1v5.8"/>
<path d="M296 56.7v2.2M311.3 56.7v2.2M291.1 61.6h2.2M295.1 61.6h1.8M296 60.7v1.8M296 64.3v2.2M298.7 61.6h2.2M306.4 61.6h2.2M310.4 61.6h1.8M311.3 60.7v1.8M311.3 64.3v2.2M314 61.6h2.2"/>
<path d="M291.1 89.2h2.2M295.1 89.2h1.8M296 84.3v2.2M296 88.2v1.8M296 91.8v2.2M298.7 89.2h2.2M306.4 89.2h2.2M310.4 89.2h1.7M311.3 84.3v2.2M311.3 88.2v1.8M311.3 91.8v2.2M313.9 89.2h2.2"/>
<path d="M259.9 118.1v5.9M263.9 119.9v5.8M251.4 126.6h5.8M255.4 128.4h5.9M259 126.6h1.8M259.9 125.7v1.8M259.9 129.3v5.8M262.6 126.6h5.8M263.1 128.4h1.7M263.9 127.5v1.8M263.9 131.1v5.8M266.6 128.4h5.8"/>
<path d="M69 143.9v9.1M338.9 143.9v9.1M412.5 143.9v9.1M70.8 166.8v6.6M70.8 175.2v1.8M70.8 178.8v10.7M342.9 166.8v6.6M342.9 175.2v1.8M342.9 178.8v10.7M410.7 166.8v6.6M410.7 175.2v1.8M410.7 178.8v10.7"/>
<path d="M70.8 191.2v1.8M70.8 194.8v10.7M342.9 191.2v1.8M342.9 194.8v10.7M410.7 191.2v1.8M410.7 194.8v10.7M70.8 207.3v1.8M70.8 210.9v10.7M342.9 207.3v1.8M342.9 210.9v10.7M410.7 207.3v1.8M410.7 210.9v10.7"/>
<path d="M70.8 223.4v1.8M70.8 227v10.7M70.8 239.5v1.8M342.9 223.4v1.8M342.9 227v10.7M342.9 239.5v1.8M410.7 223.4v1.8M410.7 227v10.7M410.7 239.5v1.8M70.8 243v10.7M70.8 255.5v1.8M70.8 259.1v6.6"/>
<path d="M342.9 243v10.7M342.9 255.5v1.8M342.9 259.1v6.6M410.7 243v10.7M410.7 255.5v1.8M410.7 259.1v6.6M259.9 277v5.9M263.9 275.3v5.8M251.4 285.5h5.8M255.4 283.8h5.9M259 285.5h1.8M259.9 284.6v1.8"/>
<path d="M259.9 288.2v5.8M262.6 285.5h5.8M263.1 283.8h1.7M263.9 282.9v1.7M263.9 286.4v5.8M266.6 283.8h5.8M330.4 394.5h5.8M334.4 392.7h5.9M338 394.5h1.8M338.9 386v5.9M338.9 393.6v1.8M338.9 397.2v5.8"/>
<path d="M341.6 394.5h5.8M342.1 392.7h1.7M342.9 384.3v5.8M342.9 391.9v1.8M342.9 395.4v5.9M345.6 392.7h5.9"/>
</g>
<!-- layer: FD_Dimensions -->
<g fill="none" stroke="#000" stroke-width=".27">
<path d="M265.9 59.1v10.5M284.9 59.1v10.5M251.4 71.7h31.5M251.4 76.1h31.5M253.4 64.7v3.5M253.4 71.7v4.4M253.4 79.6v12.8M269.5 61.2h12M302.9 61.6h3.5M303.4 76v30.4M309.9 61.6h2.8M313.2 76v30.4"/>
<path d="M316.2 61.6h19.2M296.4 104.3h3.6M303.4 104.3h9.8M311.9 118.4h42M316.7 104.3h15.4M351.8 111.4v3.5M351.8 118.4v8M265.9 128.7v29.8M300.7 136h3.4M307.6 120.5v17.6M307.6 136h2.2M309.8 120.5v17.6"/>
<path d="M311.9 126.4h42M313.3 136h16M338.9 128.7v29.8M351.8 129.9v3.5M162.8 154.9h3.5M169.8 152.8v49.3M169.8 154.9h8M172.8 159.7h3.5M177.8 152.8v49.3M179.8 157.6v10.5M179.8 159.7h5M181.3 154.9h3.5"/>
<path d="M184.8 157.6v10.5M188.3 159.7h8.6M269.4 156.4h66M52.7 170.1l21 .1M54.8 173.7l-.4 82.9M66.3 163.6h3.5M73.3 161.5v6.6M73.3 163.6h2.5M75.8 161.5v6.6M79.3 163.6h12.8M186.9 170.2h10.5M195.3 173.8v84.9"/>
<path d="M245.9 170.1l20.9 .1M247.9 173.7l-.4 82.9M350 170.2h10.5M358.4 173.8v84.9M392.6 170.1l21 .1M394.7 173.7l-.4 82.9M403.6 162.1h8.6M415.7 160v8.1M415.7 162.1h5M420.7 160v42.1M424.2 162.1h3.5M507.7 162.6h3.5"/>
<path d="M514.7 160.5v7.6M514.7 162.6h2.5M517.2 160.5v7.6M520.7 162.6h12.7M526.8 170.2h10.5M535.2 173.8v84.9M168.3 197.1v3.6M316.4 189.9v17.9M425.8 197.1v3.6M436.2 186.8v10.5M439.7 188.9h51M494.2 186.8v10.5"/>
<path d="M496.3 199.4h10.5M166.2 204.2h1.5M166.2 206.3h1.5M168.3 204.2v2.1M168.3 209.8v15.5M177.8 206.2v63.9M276.5 205.3h19.2M308 207.8h10.5M316.4 211.2v5.3M422.8 204.2h5.1M422.8 206.3h5.1M425.8 204.2v2.1"/>
<path d="M425.8 209.8v15.5M504.7 202.9v28M101.8 237.2h7.7M119.6 238.6l-3.5 .1M127.5 238.5h-4.4M144 237.2h8M169 237.6l-38 .8M286.5 220v12.8M286.5 236.3v4.4M287 236.3h1.6M293.9 230.5h3.6M300.9 222.1v10.5"/>
<path d="M300.9 230.5h5M305.9 222.1v10.5M308 220h10.5M309.4 230.5h8.7M435.1 237.2h11.3M481 237.2h10.5M496.3 234.4h10.5M103.9 240.7v16.1M149.9 240.7v16.1M268.9 249v4.3M272.4 251.2h9.1M284.9 242.8v10.5"/>
<path d="M286.5 244.2v3.5M287 240.7h1.6M437.2 240.7v16.1M489.4 240.7v16.1M52.3 260.1l21 .1M65.8 264.4v10.4M69.3 272.8h112M101.8 260.2h7.7M144 260.2h8M162.7 268h8.6M174.8 264.4v5.7M174.8 268h3"/>
<path d="M181.3 268h3.5M184.8 264.4v10.4M186.9 262.3h10.5M245.4 260.1l21 .1M287.6 277.8h3.5M294.6 264.4v15.5M294.6 277.8h2.8M297.4 264.4v15.5M300.9 277.8h15.5M302.9 268.8h3.5M309.9 264.4v6.4M309.9 268.8h2.8"/>
<path d="M312.7 264.4v6.4M316.1 268.8h15.5M350 262.3h10.5M351.8 278.8v3.5M392.2 260.1l21 .1M415.3 262.3v10.5M418.8 270.7h92.8M435.1 260.2h11.3M481 260.2h10.5M515.1 262.3v10.5M526.8 262.3h10.5M307.6 295.9v10.5"/>
<path d="M309.8 295.9v10.5M311.9 293.8h42M311.9 285.8h42M351.8 285.8v8M351.8 297.3v3.5M286 319.8v12.7M288.7 304.2h15.4M307.6 304.2h2.2M313.3 304.2h3.5M286 336.1v4.4M287 336.1h1.1M302.9 323h3.5"/>
<path d="M309.9 323h2.8M335.9 323h-19.8M265.9 342.6v10.5M269.5 351h12M284.9 342.6v10.5M286 344v3.5M287 340.5h1.1M296.4 357.3h3.6M303.4 340.4v19M303.4 357.3h9.8M313.2 340.4v19M316.7 357.3h15.4"/>
<path d="M259.9 396.6v10.3M263.4 404.8h76M342.9 400.9v6"/>
</g>
<g fill="#000" stroke="#000" stroke-width=".27">
<path d="M252.9 68.2h1.1l-.6 3.5zM253.4 76.1l.6 3.5h-1.1zM265.9 61.2l3.6-.6v1.2zM281.5 60.6l3.4 .6-3.4 .6zM306.4 61l3.5 .6-3.5 .6zM312.7 61.6l3.5-.6v1.2zM300 103.8l3.4 .5-3.4 .6zM313.2 104.3l3.5-.5v1.1zM351.2 114.9h1.2l-.6 3.5zM304.1 135.4l3.5 .6-3.5 .6zM309.8 136l3.5-.6v1.2zM351.8 126.4l.6 3.5h-1.2z"/>
<path d="M166.3 154.3l3.5 .6-3.5 .6zM176.3 159.2l3.5 .5-3.5 .6zM177.8 154.9l3.5-.6v1.2zM184.8 159.7l3.5-.5v1.1zM265.9 156.4l3.5-.6v1.2zM335.4 155.8l3.5 .6-3.5 .6zM54.8 170.2l.6 3.5h-1.2zM69.8 163.1l3.5 .5-3.5 .6zM75.8 163.6l3.5-.5v1.1zM195.3 170.2l.6 3.6h-1.2zM247.9 170.2l.6 3.5h-1.1zM358.4 170.2l.6 3.6h-1.1z"/>
<path d="M394.7 170.2l.6 3.5h-1.2zM412.2 161.5l3.5 .6-3.5 .6zM420.7 162.1l3.5-.6v1.2zM511.2 162.1l3.5 .5-3.5 .6zM517.2 162.6l3.5-.5v1.1zM535.2 170.2l.6 3.6h-1.2zM436.2 188.9l3.5-.6v1.2zM490.7 188.3l3.5 .6-3.5 .6zM167.7 200.7h1.2l-.6 3.5zM168.3 206.3l.6 3.5h-1.2zM295.7 204.7l3.6 .6-3.6 .5zM315.9 216.5h1.1l-.6 3.5z"/>
<path d="M316.4 207.8l.6 3.4h-1.1zM425.2 200.7h1.1l-.5 3.5zM425.8 206.3l.5 3.5h-1.1zM504.7 199.4l.6 3.5h-1.2zM119.6 238l3.5 .5-3.5 .7zM127.5 238.5l3.5-.7v1.2zM285.9 232.8h1.2l-.6 3.5zM297.5 229.9l3.4 .6-3.4 .6zM305.9 230.5l3.5-.6v1.2zM504.1 230.9h1.2l-.6 3.5zM53.8 256.6h1.2l-.6 3.5zM103.3 256.8h1.2l-.6 3.4z"/>
<path d="M103.9 237.2l.6 3.5h-1.2zM149.4 256.8h1.1l-.6 3.4zM149.9 237.2l.6 3.5h-1.1zM194.7 258.7h1.2l-.6 3.6zM247 256.6h1.1l-.6 3.5zM268.9 251.2l3.5-.6v1.2zM281.5 250.6l3.4 .6-3.4 .6zM286.5 240.7l.6 3.5h-1.2zM357.9 258.7h1.1l-.6 3.6zM393.7 256.6h1.2l-.6 3.5zM436.6 256.8h1.2l-.6 3.4zM437.2 237.2l.6 3.5h-1.2z"/>
<path d="M488.8 256.8h1.1l-.5 3.4zM489.4 237.2l.5 3.5h-1.1zM534.6 258.7h1.2l-.6 3.6zM65.8 272.8l3.5-.6v1.1zM171.3 267.4l3.5 .6-3.5 .6zM181.3 272.2l3.5 .6-3.5 .5zM177.8 268l3.5-.6v1.2zM291.1 277.2l3.5 .6-3.5 .6zM297.4 277.8l3.5-.6v1.2zM306.4 268.2l3.5 .6-3.5 .5zM312.7 268.8l3.4-.6v1.1zM415.3 270.7l3.5-.5v1.1z"/>
<path d="M511.6 270.2l3.5 .5-3.5 .6zM351.8 293.8l.6 3.5h-1.2zM351.2 282.3h1.2l-.6 3.5zM304.1 303.7l3.5 .5-3.5 .6zM309.8 304.2l3.5-.5v1.1zM285.4 332.5h1.2l-.6 3.6zM306.4 322.4l3.5 .6-3.5 .6zM312.7 323l3.4-.6v1.2zM265.9 351l3.6-.6v1.1zM281.5 350.4l3.4 .6-3.4 .5zM286 340.5l.6 3.5h-1.2zM300 356.7l3.4 .6-3.4 .6z"/>
<path d="M313.2 357.3l3.5-.6v1.2zM259.9 404.8l3.5-.6v1.2zM339.4 404.2l3.5 .6-3.5 .6z"/>
</g>
<text font-size="7" x="463" y="393.7">trabajo TEO grupo 5</text>
<g font-size="4.9">
<text x="272.6" y="59.7">19</text>
<text x="320.9" y="60">Ø2.78</text>
<text x="252.1" y="91.1" transform="rotate(-90 252.1 91.1)">4.4</text>
<text x="321.4" y="102.9">9.73</text>
<text x="350.4" y="123.7" transform="rotate(-90 350.4 123.7)">8</text>
<text x="318.6" y="134.5">2.18</text>
<text x="172.4" y="153.4">8</text>
<text x="300.1" y="154.9">73</text>
<text x="193" y="158.3">5</text>
<text x="404.8" y="160.7">5</text>
<text x="525.4" y="161.2">2.5</text>
<text x="84.1" y="162.2">2.5</text>
<text x="462.5" y="187.4">58</text>
<text x="277.7" y="203.7">Ø2.18</text>
<text x="315" y="203.4" transform="rotate(-90 315 203.4)">12.25</text>
<text x="53.1" y="217.8" transform="rotate(-90 53.1 217.8)">90</text>
<text x="193.8" y="218.9" transform="rotate(-90 193.8 218.9)">92</text>
<text x="246.3" y="217.8" transform="rotate(-90 246.3 217.8)">90</text>
<text x="357" y="218.9" transform="rotate(-90 357 218.9)">92</text>
<text x="393" y="217.8" transform="rotate(-90 393 217.8)">90</text>
<text x="503.2" y="219.6" transform="rotate(-90 503.2 219.6)">35</text>
<text x="533.7" y="218.9" transform="rotate(-90 533.7 218.9)">92</text>
<text x="166.8" y="224" transform="rotate(-90 166.8 224)">2.18</text>
<text x="285.1" y="228" transform="rotate(-90 285.1 228)">4.4</text>
<text x="424.3" y="224" transform="rotate(-90 424.3 224)">2.18</text>
<text x="314.1" y="229">5</text>
<text x="157.2" y="236.3" transform="rotate(-1 157.2 236.3)">Ø4.4</text>
<text x="102.4" y="251.4" transform="rotate(-90 102.4 251.4)">23</text>
<text x="148.5" y="251.4" transform="rotate(-90 148.5 251.4)">23</text>
<text x="274.1" y="249.7">16</text>
<text x="435.7" y="251.4" transform="rotate(-90 435.7 251.4)">23</text>
<text x="487.9" y="251.4" transform="rotate(-90 487.9 251.4)">23</text>
<text x="163.9" y="266.5">3</text>
<text x="320.9" y="267.3">2.78</text>
<text x="459.1" y="269.3">99.83</text>
<text x="121.1" y="271.3">119</text>
<text x="305.7" y="276.4">2.78</text>
<text x="350.4" y="291.1" transform="rotate(-90 350.4 291.1)">8</text>
<text x="289.9" y="302.8">2.18</text>
<text x="321.4" y="321.5">Ø2.78</text>
<text x="284.6" y="327.7" transform="rotate(-90 284.6 327.7)">4.4</text>
<text x="272.6" y="349.5">19</text>
<text x="321.4" y="355.9">9.73</text>
<text x="463" y="371.7">Martin Guerrero 25/6/2026</text>
<text x="295.3" y="403.3">83.05</text>
<text x="573.1" y="408.8">1/1</text>
</g>
<g font-size="3.5">
<text x="37.9" y="8.9">1</text>
<text x="85.8" y="8.9">2</text>
<text x="133.6" y="8.9">3</text>
<text x="181.4" y="8.9">4</text>
<text x="229.3" y="8.9">5</text>
<text x="277.1" y="8.9">6</text>
<text x="324.9" y="8.9">7</text>
<text x="372.7" y="8.9">8</text>
<text x="420.6" y="8.9">9</text>
<text x="467.4" y="8.9">10</text>
<text x="515.3" y="8.9">11</text>
<text x="563.1" y="8.9">12</text>
<text x="16.3" y="32">A</text>
<text x="585.3" y="32">A</text>
<text x="16.3" y="83.3">B</text>
<text x="585.3" y="83.3">B</text>
<text x="16.2" y="134.6">C</text>
<text x="585.2" y="134.6">C</text>
<text x="16.2" y="185.8">D</text>
<text x="585.2" y="185.8">D</text>
<text x="16.3" y="237">E</text>
<text x="585.3" y="237">E</text>
<text x="16.4" y="288.3">F</text>
<text x="585.4" y="288.3">F</text>
<text x="16.1" y="339.6">G</text>
<text x="585.1" y="339.6">G</text>
<text x="16.2" y="390.8">H</text>
<text x="585.2" y="390.8">H</text>
<text x="37.9" y="413.9">1</text>
<text x="85.8" y="413.9">2</text>
<text x="133.6" y="413.9">3</text>
<text x="181.4" y="413.9">4</text>
<text x="229.3" y="413.9">5</text>
<text x="277.1" y="413.9">6</text>
<text x="324.9" y="413.9">7</text>
<text x="372.7" y="413.9">8</text>
<text x="420.6" y="413.9">9</text>
<text x="467.4" y="413.9">10</text>
<text x="515.3" y="413.9">11</text>
<text x="563.1" y="413.9">12</text>
</g>
<g font-size="2.5">
<text x="405" y="366">Dept.</text>
<text x="429" y="366">Technical reference</text>
<text x="463" y="366">Created by</text>
<text x="524" y="366">Approved by</text>
<text x="463" y="376">Document type</text>
<text x="524" y="376">Document status</text>
<text x="463" y="386">Title</text>
<text x="524" y="386">DWG No.</text>
<text x="524" y="403">Rev.</text>
<text x="534" y="403">Date of issue</text>
<text x="570" y="403">Sheet</text>
</g>
</svg>
